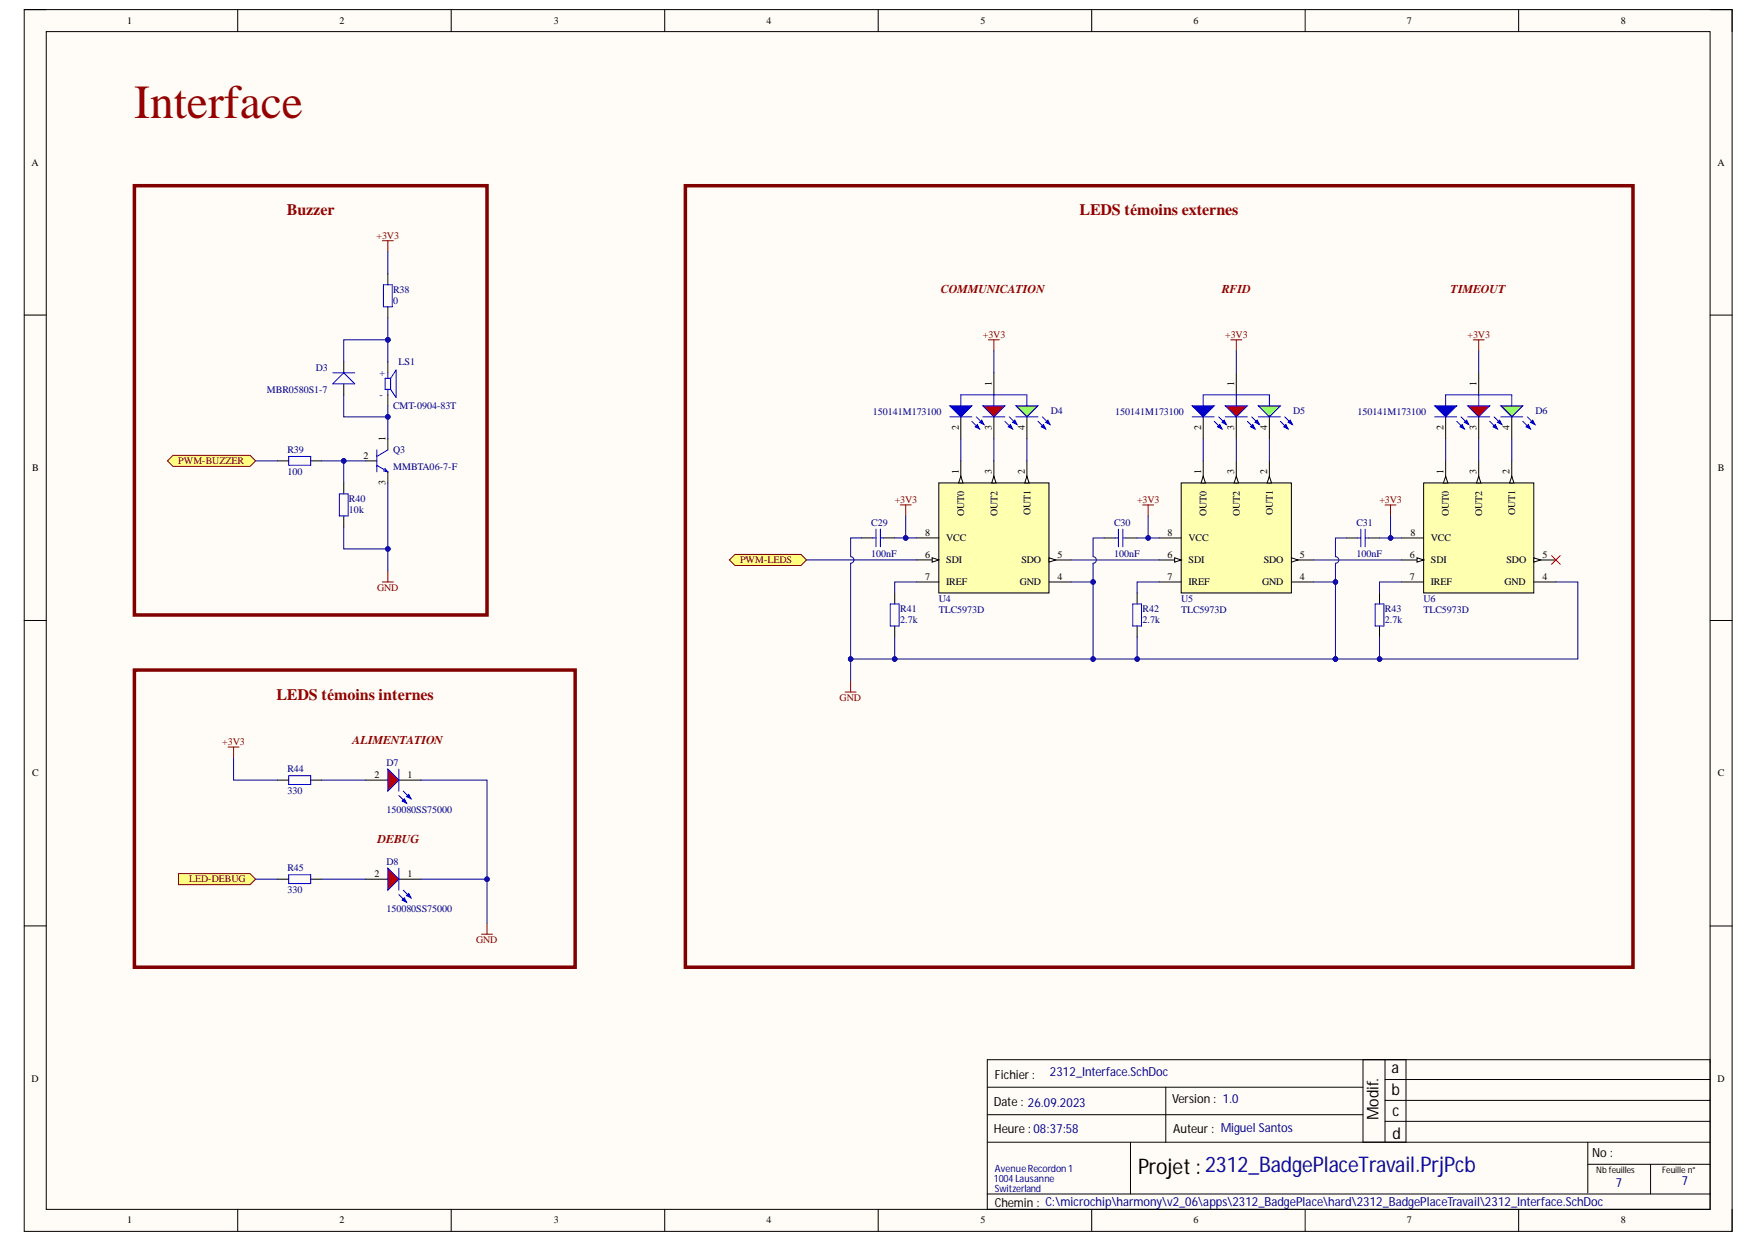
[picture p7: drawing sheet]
<svg xmlns="http://www.w3.org/2000/svg" width="297mm" height="210mm" viewBox="0 0 297 210" stroke-linecap="round" stroke-linejoin="round" font-family="sans-serif">
<path d="M4.1 1.6h288.6v206.5h-288.6z" fill-rule="evenodd" fill="#fffcf8"/>
<path d="M4.1 1.6h288.6v206.5h-288.6z" fill="none" stroke="#000" stroke-width=".17"/>
<path d="M7.8 5.3h281.1v199.1h-281.1z" fill-rule="evenodd" fill="#fffcf8"/>
<g fill="none" stroke="#000" stroke-width=".17">
<path d="M4.1 1.6h3.7M7.8 5.3h281.1v199.1h-281.1zM40.2 1.6v3.7M76.2 1.6v3.7M112.3 1.6v3.7M148.4 1.6v3.7M184.5 1.6v3.7M220.5 1.6v3.7M256.6 1.6v3.7M288.9 1.6h3.8v3.7M4.1 53.2h3.7M288.9 53.3h3.8"/>
<path d="M162.3 70.5v3.7M167.9 63v3.7M167.9 70.5v3.7M173.5 70.5v3.7M4.1 104.9h3.7M288.9 104.9h3.8M4.1 156.5h3.7M288.9 156.5h3.8M166.8 179.1h122.1v25.3h-122.1zM230.3 179.1v13.9M234 179.1v13.9M237.6 179.1v13.9"/>
<path d="M166.8 193h122.1M166.8 183.7h63.5M166.8 188.4h63.5M191 193v8.8M197 183.7v9.3M234 182.4h54.9M234 186h54.9M234 189.5h54.9M268.3 193v8.6M268.3 196.8h20.6M278.9 196.8v5M40.2 204.4v3.7"/>
<path d="M76.2 204.4v3.7M112.3 204.4v3.7M148.4 204.4v3.7M166.8 201.8h122.1M184.5 204.4v3.7M220.5 204.4v3.7M256.6 204.4v3.7M292.7 204.4v3.7"/>
</g>
<path d="M171.6 68.6h3.8l-1.9 1.9z" fill="#0f0"/>
<path d="M169.8 71.2l1.3 1.3M170.5 70.5l1.3 1.3M171.6 68.6h3.8l-1.9 1.9z" fill="none" stroke="#00f" stroke-width=".17"/>
<path d="M170.7 71.8l.4 .7-.8-.4z" fill="#00f"/>
<path d="M170.7 71.8l.4 .7-.8-.4z" fill="none" stroke="#00f" stroke-width=".17"/>
<path d="M171.5 71l.3 .8-.7-.4z" fill="#00f"/>
<path d="M162.3 68.6v-1.9h11.2v1.9M166.1 70.5h3.7M171.5 71l.3 .8-.7-.4z" fill="none" stroke="#00f" stroke-width=".17"/>
<path d="M166.1 68.6h3.7l-1.9 1.9z" fill="#f00"/>
<path d="M164.2 71.2l1.3 1.3M165 70.5l1.3 1.3M166.1 68.6h3.7l-1.9 1.9z" fill="none" stroke="#00f" stroke-width=".17"/>
<path d="M165.1 71.8l.4 .7-.7-.4z" fill="#00f"/>
<path d="M165.1 71.8l.4 .7-.7-.4z" fill="none" stroke="#00f" stroke-width=".17"/>
<path d="M165.5 71.4l.4-.4 .4 .8z" fill="#00f"/>
<path d="M160.5 70.5h3.7M165.5 71.4l.4-.4 .4 .8z" fill="none" stroke="#00f" stroke-width=".17"/>
<path d="M160.5 68.6h3.7l-1.9 1.9z" fill="#00f"/>
<path d="M160.5 68.6h3.7l-1.9 1.9zM175.4 71.2l1.3 1.3M176.1 70.5l1.3 1.3" fill="none" stroke="#00f" stroke-width=".17"/>
<path d="M175.9 72.1l.4-.3 .4 .7z" fill="#00f"/>
<path d="M175.9 72.1l.4-.3 .4 .7z" fill="none" stroke="#00f" stroke-width=".17"/>
<path d="M176.7 71.4l.4-.4 .3 .8z" fill="#00f"/>
<path d="M167.9 66.7v1.9M171.6 70.5h3.8M176.7 71.4l.4-.4 .3 .8z" fill="none" stroke="#00f" stroke-width=".17"/>
<path d="M203.3 70.5v3.7M208.9 63v3.7M208.9 70.5v3.7M214.5 70.5v3.7" fill="none" stroke="#000" stroke-width=".17"/>
<path d="M212.6 68.6h3.7l-1.8 1.9z" fill="#0f0"/>
<path d="M210.8 71.2l1.3 1.3M211.5 70.5l1.3 1.3M212.6 68.6h3.7l-1.8 1.9z" fill="none" stroke="#00f" stroke-width=".17"/>
<path d="M211.3 72.1l.4-.3 .4 .7z" fill="#00f"/>
<path d="M211.3 72.1l.4-.3 .4 .7z" fill="none" stroke="#00f" stroke-width=".17"/>
<path d="M212.1 71.4l.3-.4 .4 .8z" fill="#00f"/>
<path d="M203.3 68.6v-1.9h11.2v1.9M207 70.5h3.8M212.1 71.4l.3-.4 .4 .8z" fill="none" stroke="#00f" stroke-width=".17"/>
<path d="M207 68.6h3.8l-1.9 1.9z" fill="#f00"/>
<path d="M205.2 71.2l1.3 1.3M205.9 70.5l1.3 1.3M207 68.6h3.8l-1.9 1.9z" fill="none" stroke="#00f" stroke-width=".17"/>
<path d="M205.7 72.1l.4-.3 .4 .7z" fill="#00f"/>
<path d="M205.7 72.1l.4-.3 .4 .7z" fill="none" stroke="#00f" stroke-width=".17"/>
<path d="M206.5 71.4l.3-.4 .4 .8z" fill="#00f"/>
<path d="M201.4 70.5h3.8M206.5 71.4l.3-.4 .4 .8z" fill="none" stroke="#00f" stroke-width=".17"/>
<path d="M201.4 68.6h3.8l-1.9 1.9z" fill="#00f"/>
<path d="M201.4 68.6h3.8l-1.9 1.9zM216.3 71.2l1.3 1.3M217.1 70.5l1.3 1.3" fill="none" stroke="#00f" stroke-width=".17"/>
<path d="M217.3 71.8l.3 .7-.7-.4z" fill="#00f"/>
<path d="M217.3 71.8l.3 .7-.7-.4z" fill="none" stroke="#00f" stroke-width=".17"/>
<path d="M217.6 71.4l.4-.4 .4 .8z" fill="#00f"/>
<path d="M208.9 66.7v1.9M212.6 70.5h3.7M217.6 71.4l.4-.4 .4 .8z" fill="none" stroke="#00f" stroke-width=".17"/>
<path d="M244.3 70.5v3.7M249.8 63v3.7M249.8 70.5v3.7M255.4 70.5v3.7" fill="none" stroke="#000" stroke-width=".17"/>
<path d="M253.6 68.6h3.7l-1.9 1.9z" fill="#0f0"/>
<path d="M251.7 71.2l1.3 1.3M252.5 70.5l1.3 1.3M253.6 68.6h3.7l-1.9 1.9z" fill="none" stroke="#00f" stroke-width=".17"/>
<path d="M252.6 71.8l.4 .7-.7-.4z" fill="#00f"/>
<path d="M252.6 71.8l.4 .7-.7-.4z" fill="none" stroke="#00f" stroke-width=".17"/>
<path d="M253 71.4l.4-.4 .4 .8z" fill="#00f"/>
<path d="M244.3 68.6v-1.9h11.1v1.9M248 70.5h3.7M253 71.4l.4-.4 .4 .8z" fill="none" stroke="#00f" stroke-width=".17"/>
<path d="M248 68.6h3.7l-1.9 1.9z" fill="#f00"/>
<path d="M246.1 71.2l1.3 1.3M246.9 70.5l1.3 1.3M248 68.6h3.7l-1.9 1.9z" fill="none" stroke="#00f" stroke-width=".17"/>
<path d="M247.1 71.8l.3 .7-.7-.4z" fill="#00f"/>
<path d="M247.1 71.8l.3 .7-.7-.4z" fill="none" stroke="#00f" stroke-width=".17"/>
<path d="M247.4 71.4l.4-.4 .4 .8z" fill="#00f"/>
<path d="M242.4 70.5h3.7M247.4 71.4l.4-.4 .4 .8z" fill="none" stroke="#00f" stroke-width=".17"/>
<path d="M242.4 68.6h3.7l-1.8 1.9z" fill="#00f"/>
<path d="M242.4 68.6h3.7l-1.8 1.9zM257.3 71.2l1.3 1.3M258 70.5l1.3 1.3" fill="none" stroke="#00f" stroke-width=".17"/>
<path d="M258.2 71.8l.4 .7-.7-.4z" fill="#00f"/>
<path d="M258.2 71.8l.4 .7-.7-.4z" fill="none" stroke="#00f" stroke-width=".17"/>
<path d="M258.6 71.4l.4-.4 .3 .8z" fill="#00f"/>
<path d="M249.8 66.7v1.9M253.6 70.5h3.7M258.6 71.4l.4-.4 .3 .8z" fill="none" stroke="#00f" stroke-width=".17"/>
<path d="M158.6 81.6h18.6v18.6h-18.6z" fill-rule="evenodd" fill="#ffffb0"/>
<path d="M162.3 77.9v3.7M158.6 81.6h18.6v18.6h-18.6z" fill="none" stroke="#000" stroke-width=".17"/>
<path d="M162.3 80.5l.4 1.1h-.7z" fill="#f8fcff"/>
<path d="M173.5 77.9v3.7M162.3 80.5l.4 1.1h-.7z" fill="none" stroke="#000" stroke-width=".17"/>
<path d="M173.5 80.5l.4 1.1h-.8z" fill="#f8fcff"/>
<path d="M167.9 77.9v3.7M173.5 80.5l.4 1.1h-.8z" fill="none" stroke="#000" stroke-width=".17"/>
<path d="M167.9 80.5l.4 1.1h-.7z" fill="#f8fcff"/>
<path d="M167.9 80.5l.4 1.1h-.7zM177.2 98.4h3.8M177.2 94.6h3.8" fill="none" stroke="#000" stroke-width=".17"/>
<path d="M177.2 94.3l1.2 .3-1.2 .4z" fill="#f8fcff"/>
<path d="M154.9 94.6h3.7M177.2 94.3l1.2 .3-1.2 .4z" fill="none" stroke="#000" stroke-width=".17"/>
<path d="M157.5 94.3l1.1 .3-1.1 .4z" fill="#f8fcff"/>
<path d="M154.9 98.4h3.7M154.9 90.9h3.7M157.5 94.3l1.1 .3-1.1 .4z" fill="none" stroke="#000" stroke-width=".17"/>
<path d="M199.6 81.6h18.6v18.6h-18.6z" fill-rule="evenodd" fill="#ffffb0"/>
<path d="M203.3 77.9v3.7M199.6 81.6h18.6v18.6h-18.6z" fill="none" stroke="#000" stroke-width=".17"/>
<path d="M203.3 80.5l.4 1.1h-.8z" fill="#f8fcff"/>
<path d="M214.5 77.9v3.7M203.3 80.5l.4 1.1h-.8z" fill="none" stroke="#000" stroke-width=".17"/>
<path d="M214.5 80.5l.3 1.1h-.7z" fill="#f8fcff"/>
<path d="M208.9 77.9v3.7M214.5 80.5l.3 1.1h-.7z" fill="none" stroke="#000" stroke-width=".17"/>
<path d="M208.9 80.5l.4 1.1h-.8z" fill="#f8fcff"/>
<path d="M208.9 80.5l.4 1.1h-.8zM218.2 98.4h3.7M218.2 94.6h3.7" fill="none" stroke="#000" stroke-width=".17"/>
<path d="M218.2 94.3l1.1 .3-1.1 .4z" fill="#f8fcff"/>
<path d="M195.9 94.6h3.7M218.2 94.3l1.1 .3-1.1 .4z" fill="none" stroke="#000" stroke-width=".17"/>
<path d="M198.5 94.3l1.1 .3-1.1 .4z" fill="#f8fcff"/>
<path d="M195.9 98.4h3.7M195.9 90.9h3.7M198.5 94.3l1.1 .3-1.1 .4z" fill="none" stroke="#000" stroke-width=".17"/>
<path d="M240.5 81.6h18.7v18.6h-18.7z" fill-rule="evenodd" fill="#ffffb0"/>
<path d="M244.3 77.9v3.7M240.5 81.6h18.7v18.6h-18.7z" fill="none" stroke="#000" stroke-width=".17"/>
<path d="M244.3 80.5l.3 1.1h-.7z" fill="#f8fcff"/>
<path d="M255.4 77.9v3.7M244.3 80.5l.3 1.1h-.7z" fill="none" stroke="#000" stroke-width=".17"/>
<path d="M255.4 80.5l.4 1.1h-.7z" fill="#f8fcff"/>
<path d="M249.8 77.9v3.7M255.4 80.5l.4 1.1h-.7z" fill="none" stroke="#000" stroke-width=".17"/>
<path d="M249.8 80.5l.4 1.1h-.7z" fill="#f8fcff"/>
<path d="M249.8 80.5l.4 1.1h-.7zM259.2 98.4h3.7M259.2 94.6h3.7" fill="none" stroke="#000" stroke-width=".17"/>
<path d="M259.2 94.3l1.1 .3-1.1 .4z" fill="#f8fcff"/>
<path d="M236.8 94.6h3.7M259.2 94.3l1.1 .3-1.1 .4z" fill="none" stroke="#000" stroke-width=".17"/>
<path d="M239.4 94.3l1.1 .3-1.1 .4z" fill="#f8fcff"/>
<g fill="none" stroke="#000" stroke-width=".17">
<path d="M46.9 77.9h1.9M52.5 77.9h1.9M58.1 61.1v1.9M58.1 64.9v1.8M61.8 77.9h1.9M65.5 74.2v1.8M65.5 79.8v1.8M145.6 90.9h1.8M149.3 90.9h1.9M186.5 90.9h1.9M190.3 90.9h1.8M227.5 90.9h1.9"/>
<path d="M231.2 90.9h1.9M236.8 98.4h3.7M236.8 90.9h3.7M239.4 94.3l1.1 .3-1.1 .4zM151.2 100.2v1.9M151.2 105.8v1.9M192.1 100.2v1.9M192.1 105.8v1.9M233.1 100.2v1.9M233.1 105.8v1.9"/>
</g>
<g fill="none" stroke="#00f" stroke-width=".17">
<path d="M48.8 77.1h3.7v1.5h-3.7zM56.2 63h3.7M58.1 63l1.8 1.9h-3.7zM63.7 76v3.8M63.7 78.6l1.8 1.2M64.8 79.6l.7 .2M65 79.2l.5 .6M65.5 76l-1.8 1.1M147.4 90.9h.6M148 89.4v3M148.7 90.9h.6M148.7 89.4v3"/>
<path d="M188.4 90.9h.6M189 89.4v3M189.7 89.4v3M189.7 90.9h.6M229.4 90.9h.5M229.9 89.4v3M230.7 90.9h.5M230.7 89.4v3M150.4 102.1h1.5v3.7h-1.5zM191.4 102.1h1.5v3.7h-1.5zM232.3 102.1h1.5v3.7h-1.5z"/>
</g>
<g fill="none" stroke="#800000" stroke-width=".17">
<path d="M167 57.4h1.9M167.9 57.4v1.9M208 57.4h1.8M208.9 57.4v1.9M248.9 57.4h1.9M249.8 57.4v1.9M64.6 98.4h1.9M65.5 96.5v1.9M152.1 85.3h1.9M153 85.3v1.9M193.1 85.3h1.8M194 85.3v1.9"/>
<path d="M234 85.3h1.9M234.9 85.3v1.9M142.8 117h1.9M143.7 115.1v1.9"/>
</g>
<path d="M262.1 93.9l1.5 1.5M263.6 93.9l-1.5 1.5" fill="none" stroke="#f00" stroke-width=".17"/>
<path d="M28.3 77.9l.9-.9h13.1l.9 .9-.9 .9h-13.1z" fill-rule="evenodd" fill="#ffff80"/>
<path d="M64.6 40.7h1.9M65.5 40.7v1.8M28.3 77.9l.9-.9h13.1l.9 .9-.9 .9h-13.1z" fill="none" stroke="#800000" stroke-width=".17"/>
<path d="M64.8 48.1h1.5v3.8h-1.5zM65.5 63v.9M65.5 65.8v.9M66 63.9h-.9v1.9h.9M66 63.9v1.9M66 63.9l.9-1.4v4.7l-.9-1.4" fill="none" stroke="#00f" stroke-width=".17"/>
<path d="M65.5 46.3v1.8M65.5 51.9v1.8M65.5 61.1v1.9M65.5 66.7v1.9" fill="none" stroke="#000" stroke-width=".17"/>
<path d="M22.7 31.4h59.6v72.5h-59.6zM115.8 31.4h160.1v132.1h-160.1z" fill="none" stroke="#800000" stroke-width=".59"/>
<path d="M123.2 94.6l1-.9h11.1l1 .9-1 1h-11.1z" fill-rule="evenodd" fill="#ffff80"/>
<path d="M123.2 94.6l1-.9h11.1l1 .9-1 1h-11.1z" fill="none" stroke="#800000" stroke-width=".17"/>
<path d="M58.1 81.6v1.9M58.1 87.2v1.9M61.8 131.8h3.7M67.4 131.8h3.7" fill="none" stroke="#000" stroke-width=".17"/>
<path d="M57.3 83.5h1.5v3.7h-1.5z" fill="none" stroke="#00f" stroke-width=".17"/>
<path d="M22.7 113.2h74.5v50.3h-74.5z" fill="none" stroke="#800000" stroke-width=".59"/>
<path d="M65.5 130l1.9 1.8-1.9 1.9z" fill="#f00"/>
<path d="M65.5 130l1.9 1.8-1.9 1.9zM67.4 134.4l1.3 1.3M68.1 133.7l1.3 1.3" fill="none" stroke="#00f" stroke-width=".17"/>
<path d="M68.7 134.6l.4-.3 .3 .7z" fill="#00f"/>
<path d="M68.7 134.6l.4-.3 .3 .7z" fill="none" stroke="#00f" stroke-width=".17"/>
<path d="M68.3 135l.4 .7-.7-.3z" fill="#00f"/>
<path d="M48.8 131.1h3.7v1.5h-3.7zM67.4 130v3.7M68.3 135l.4 .7-.7-.3z" fill="none" stroke="#00f" stroke-width=".17"/>
<path d="M46.9 131.8h1.9M52.5 131.8h1.9M61.8 148.6h3.7M67.4 148.6h3.7" fill="none" stroke="#000" stroke-width=".17"/>
<path d="M38.5 126.3h1.9M39.5 126.3v1.8M81.4 157.9h1.8M82.3 156v1.9" fill="none" stroke="#800000" stroke-width=".17"/>
<path d="M65.5 146.7l1.9 1.9-1.9 1.8z" fill="#f00"/>
<path d="M65.5 146.7l1.9 1.9-1.9 1.8zM67.4 151.2l1.3 1.3M68.1 150.4l1.3 1.3" fill="none" stroke="#00f" stroke-width=".17"/>
<path d="M68.7 151.4l.4-.4 .3 .7z" fill="#00f"/>
<path d="M68.7 151.4l.4-.4 .3 .7z" fill="none" stroke="#00f" stroke-width=".17"/>
<path d="M68.3 151.7l.4 .8-.7-.4z" fill="#00f"/>
<path d="M48.8 147.8h3.7v1.5h-3.7zM67.4 146.7v3.7M68.3 151.7l.4 .8-.7-.4z" fill="none" stroke="#00f" stroke-width=".17"/>
<path d="M46.9 148.6h1.9M52.5 148.6h1.9" fill="none" stroke="#000" stroke-width=".17"/>
<path d="M30.2 147.7h12.1l.9 .9-.9 .9h-12.1z" fill-rule="evenodd" fill="#ffff80"/>
<path d="M30.2 147.7h12.1l.9 .9-.9 .9h-12.1z" fill="none" stroke="#800000" stroke-width=".17"/>
<g fill="none" stroke="#000080" stroke-width=".17">
<path d="M167.9 59.3v3.7M208.9 59.3v3.7M249.8 59.3v3.7M162.3 74.2v3.7M167.9 74.2v3.7M173.5 74.2v3.7M203.3 74.2v3.7M208.9 74.2v3.7M214.5 74.2v3.7M244.3 74.2v3.7M249.8 74.2v3.7M255.4 74.2v3.7"/>
<path d="M153 87.2v3.7M154.9 98.4h-3.7v1.8M236.8 98.4h-3.7v1.8"/>
</g>
<circle cx="153" cy="90.9" r=".37" fill="#000080"/>
<g fill="none" stroke="#000080" stroke-width=".17">
<path d="M234.9 87.2v3.7"/>
<circle cx="153" cy="90.9" r=".37"/>
</g>
<circle cx="235" cy="90.9" r=".37" fill="#000080"/>
<g fill="none" stroke="#000080" stroke-width=".17">
<path d="M181 94.6h14.9M194 87.2v3.7M195.9 98.4h-3.8v1.8"/>
<circle cx="235" cy="90.9" r=".37"/>
</g>
<circle cx="194" cy="90.9" r=".37" fill="#000080"/>
<g fill="none" stroke="#000080" stroke-width=".17">
<path d="M221.9 94.6h14.9M227.5 90.9h-1.9v3.2a.56 .56 0 0 1 .6 .5 .56 .56 0 0 1-.6 .6v3.2"/>
<circle cx="194" cy="90.9" r=".37"/>
</g>
<circle cx="225.6" cy="98.4" r=".37" fill="#000080"/>
<g fill="none" stroke="#000080" stroke-width=".17">
<path d="M58.1 66.7v3.8h7.4v3.7"/>
<circle cx="225.6" cy="98.4" r=".37"/>
</g>
<circle cx="65.5" cy="70.5" r=".37" fill="#000080"/>
<g fill="none" stroke="#000080" stroke-width=".17">
<path d="M65.5 68.6v1.9"/>
<circle cx="65.5" cy="70.5" r=".37"/>
</g>
<circle cx="65.5" cy="70.5" r=".37" fill="#000080"/>
<g fill="none" stroke="#000080" stroke-width=".17">
<path d="M65.5 57.4h-7.4v3.7"/>
<circle cx="65.5" cy="70.5" r=".37"/>
</g>
<circle cx="65.5" cy="57.4" r=".37" fill="#000080"/>
<g fill="none" stroke="#000080" stroke-width=".17">
<path d="M65.5 57.4v3.7"/>
<circle cx="65.5" cy="57.4" r=".37"/>
</g>
<circle cx="65.5" cy="57.4" r=".37" fill="#000080"/>
<g fill="none" stroke="#000080" stroke-width=".17">
<path d="M65.5 42.5v3.8M65.5 53.7v3.7"/>
<circle cx="65.5" cy="57.4" r=".37"/>
</g>
<circle cx="65.5" cy="57.4" r=".37" fill="#000080"/>
<g fill="none" stroke="#000080" stroke-width=".17">
<path d="M233.1 107.7v3.7"/>
<circle cx="65.5" cy="57.4" r=".37"/>
</g>
<circle cx="233.1" cy="111.4" r=".37" fill="#000080"/>
<g fill="none" stroke="#000080" stroke-width=".17">
<path d="M184.7 98.4v13h-33.5v-3.7"/>
<circle cx="233.1" cy="111.4" r=".37"/>
</g>
<circle cx="184.7" cy="98.4" r=".37" fill="#000080"/>
<circle cx="184.7" cy="98.4" r=".37" fill="none" stroke="#000080" stroke-width=".17"/>
<circle cx="184.7" cy="111.4" r=".37" fill="#000080"/>
<circle cx="184.7" cy="111.4" r=".37" fill="none" stroke="#000080" stroke-width=".17"/>
<circle cx="151.2" cy="111.4" r=".37" fill="#000080"/>
<g fill="none" stroke="#000080" stroke-width=".17">
<path d="M43.2 77.9h3.7M58.1 77.9v3.7M136.3 94.6h18.6"/>
<circle cx="151.2" cy="111.4" r=".37"/>
</g>
<circle cx="58.1" cy="77.9" r=".37" fill="#000080"/>
<g fill="none" stroke="#000080" stroke-width=".17">
<path d="M58.1 89.1v3.7h7.4"/>
<circle cx="58.1" cy="77.9" r=".37"/>
</g>
<circle cx="65.5" cy="92.8" r=".37" fill="#000080"/>
<g fill="none" stroke="#000080" stroke-width=".17">
<path d="M143.7 111.4h7.5"/>
<circle cx="65.5" cy="92.8" r=".37"/>
</g>
<circle cx="143.7" cy="111.4" r=".37" fill="#000080"/>
<circle cx="143.7" cy="111.4" r=".37" fill="none" stroke="#000080" stroke-width=".17"/>
<circle cx="151.2" cy="111.4" r=".37" fill="#000080"/>
<g fill="none" stroke="#000080" stroke-width=".17">
<path d="M221.9 98.4h3.7v13"/>
<circle cx="151.2" cy="111.4" r=".37"/>
</g>
<circle cx="225.6" cy="98.4" r=".37" fill="#000080"/>
<circle cx="225.6" cy="98.4" r=".37" fill="none" stroke="#000080" stroke-width=".17"/>
<circle cx="225.6" cy="111.4" r=".37" fill="#000080"/>
<g fill="none" stroke="#000080" stroke-width=".17">
<path d="M192.1 107.7v3.7"/>
<circle cx="225.6" cy="111.4" r=".37"/>
</g>
<circle cx="192.1" cy="111.4" r=".37" fill="#000080"/>
<g fill="none" stroke="#000080" stroke-width=".17">
<path d="M54.4 77.9h7.4"/>
<circle cx="192.1" cy="111.4" r=".37"/>
</g>
<circle cx="58.1" cy="77.9" r=".37" fill="#000080"/>
<g fill="none" stroke="#000080" stroke-width=".17">
<path d="M65.5 81.6v14.9"/>
<circle cx="58.1" cy="77.9" r=".37"/>
</g>
<circle cx="65.5" cy="92.8" r=".37" fill="#000080"/>
<g fill="none" stroke="#000080" stroke-width=".17">
<path d="M145.6 90.9h-1.9v3.2a.56 .56 0 0 1 .6 .5 .56 .56 0 0 1-.6 .6v19.9"/>
<circle cx="65.5" cy="92.8" r=".37"/>
</g>
<circle cx="143.7" cy="111.4" r=".37" fill="#000080"/>
<g fill="none" stroke="#000080" stroke-width=".17">
<path d="M151.2 90.9h3.7"/>
<circle cx="143.7" cy="111.4" r=".37"/>
</g>
<circle cx="153" cy="90.9" r=".37" fill="#000080"/>
<g fill="none" stroke="#000080" stroke-width=".17">
<path d="M186.5 90.9h-1.8v3.2a.56 .56 0 0 1 .5 .5 .56 .56 0 0 1-.5 .6v3.2h-3.7"/>
<circle cx="153" cy="90.9" r=".37"/>
</g>
<circle cx="184.7" cy="98.4" r=".37" fill="#000080"/>
<g fill="none" stroke="#000080" stroke-width=".17">
<path d="M184.7 111.4h40.9"/>
<circle cx="184.7" cy="98.4" r=".37"/>
</g>
<circle cx="184.7" cy="111.4" r=".37" fill="#000080"/>
<circle cx="184.7" cy="111.4" r=".37" fill="none" stroke="#000080" stroke-width=".17"/>
<circle cx="192.1" cy="111.4" r=".37" fill="#000080"/>
<circle cx="192.1" cy="111.4" r=".37" fill="none" stroke="#000080" stroke-width=".17"/>
<circle cx="225.6" cy="111.4" r=".37" fill="#000080"/>
<g fill="none" stroke="#000080" stroke-width=".17">
<path d="M192.1 90.9h3.8"/>
<circle cx="225.6" cy="111.4" r=".37"/>
</g>
<circle cx="194" cy="90.9" r=".37" fill="#000080"/>
<g fill="none" stroke="#000080" stroke-width=".17">
<path d="M262.9 98.4h3.7v13h-41"/>
<circle cx="194" cy="90.9" r=".37"/>
</g>
<circle cx="233.1" cy="111.4" r=".37" fill="#000080"/>
<circle cx="233.1" cy="111.4" r=".37" fill="none" stroke="#000080" stroke-width=".17"/>
<circle cx="225.6" cy="111.4" r=".37" fill="#000080"/>
<g fill="none" stroke="#000080" stroke-width=".17">
<path d="M233.1 90.9h3.7"/>
<circle cx="225.6" cy="111.4" r=".37"/>
</g>
<circle cx="235" cy="90.9" r=".37" fill="#000080"/>
<g fill="none" stroke="#000080" stroke-width=".17">
<path d="M39.5 128.1v3.7h7.4M54.4 131.8h7.4M71.1 131.8h11.2v16.8M43.2 148.6h3.7M54.4 148.6h7.4"/>
<circle cx="235" cy="90.9" r=".37"/>
</g>
<circle cx="82.3" cy="148.6" r=".37" fill="#000080"/>
<g fill="none" stroke="#000080" stroke-width=".17">
<path d="M71.1 148.6h11.2v7.4"/>
<circle cx="82.3" cy="148.6" r=".37"/>
</g>
<circle cx="82.3" cy="148.6" r=".37" fill="#000080"/>
<circle cx="82.3" cy="148.6" r=".37" fill="none" stroke="#000080" stroke-width=".17"/>
<text font-size="8" fill="#980000" x="22.7" y="19.9">Interface</text>
<text font-size="3.6" x="192.3" y="198.4">Projet : 2312_BadgePlaceTravail.PrjPcb</text>
<g font-size="2.7" fill="#980000">
<text x="48.5" y="36.3">Buzzer</text>
<text x="182.4" y="36.3">LEDS témoins externes</text>
<text x="46.7" y="118.3">LEDS témoins internes</text>
</g>
<g font-size="2.7">
<text x="235.1" y="181.3">a</text>
<text x="235.1" y="185">b</text>
<text x="232.9" y="189.3" transform="rotate(-90 232.9 189.3)">Modif.</text>
<text x="235.3" y="188.6">c</text>
<text x="235.3" y="192.5">d</text>
</g>
<g font-size="2.1">
<text x="168.1" y="182.4">Fichier:</text>
<text x="167.9" y="186.9">Date: 26.09.2023</text>
<text x="167.9" y="191.5">Heure:08:37:58</text>
<text x="198" y="186.5">Version: 1.0</text>
<text x="198.2" y="191.5">Auteur: Miguel Santos</text>
<text x="269" y="195.6">No:</text>
<text x="168.1" y="204">Chemin: C:\microchip\harmony\v2_06\apps\2312_BadgePlace\hard\2312_BadgePlaceTravail\2312_Interface.SchDoc</text>
</g>
<g font-size="2.1" fill="#000080">
<text x="177.4" y="181.8">2312_Interface.SchDoc</text>
<text x="273" y="200.7">7</text>
<text x="284.2" y="200.2">7</text>
</g>
<g font-size="2" fill="#980000">
<text x="159" y="49.5">COMMUNICATION</text>
<text x="206.4" y="49.5">RFID</text>
<text x="245.1" y="49.5">TIMEOUT</text>
<text x="59.6" y="125.8">ALIMENTATION</text>
<text x="63.8" y="142.5">DEBUG</text>
</g>
<g font-size="1.7">
<text x="21.5" y="4.1">1</text>
<text x="57.4" y="4.1">2</text>
<text x="93.6" y="4.1">3</text>
<text x="129.5" y="4.1">4</text>
<text x="165.6" y="4.1">5</text>
<text x="201.7" y="4.1">6</text>
<text x="237.7" y="4.1">7</text>
<text x="273.8" y="4.1">8</text>
<text x="5.3" y="28">A</text>
<text x="290.2" y="28">A</text>
<text x="167.6" y="65.3" transform="rotate(-90 167.6 65.3)">1</text>
<text x="208.5" y="65.3" transform="rotate(-90 208.5 65.3)">1</text>
<text x="249.5" y="65.3" transform="rotate(-90 249.5 65.3)">1</text>
<text x="61.4" y="77.5">2</text>
<text x="65.1" y="74.6" transform="rotate(-90 65.1 74.6)">1</text>
<text x="162" y="72.7" transform="rotate(-90 162 72.7)">2</text>
<text x="167.6" y="72.6" transform="rotate(-90 167.6 72.6)">3</text>
<text x="173.2" y="72.7" transform="rotate(-90 173.2 72.7)">4</text>
<text x="203" y="72.7" transform="rotate(-90 203 72.7)">2</text>
<text x="208.5" y="72.6" transform="rotate(-90 208.5 72.6)">3</text>
<text x="214.1" y="72.7" transform="rotate(-90 214.1 72.7)">4</text>
<text x="243.9" y="72.7" transform="rotate(-90 243.9 72.7)">2</text>
<text x="249.5" y="72.6" transform="rotate(-90 249.5 72.6)">3</text>
<text x="255.1" y="72.7" transform="rotate(-90 255.1 72.7)">4</text>
<text x="5.4" y="79.6">B</text>
<text x="65.1" y="81.9" transform="rotate(-90 65.1 81.9)">3</text>
<text x="162" y="80.1" transform="rotate(-90 162 80.1)">1</text>
<text x="167.6" y="80.1" transform="rotate(-90 167.6 80.1)">3</text>
<text x="173.2" y="80.1" transform="rotate(-90 173.2 80.1)">2</text>
<text x="203" y="80.1" transform="rotate(-90 203 80.1)">1</text>
<text x="208.5" y="80.1" transform="rotate(-90 208.5 80.1)">3</text>
<text x="214.1" y="80.1" transform="rotate(-90 214.1 80.1)">2</text>
<text x="243.9" y="80.1" transform="rotate(-90 243.9 80.1)">1</text>
<text x="249.5" y="80.1" transform="rotate(-90 249.5 80.1)">3</text>
<text x="255.1" y="80.1" transform="rotate(-90 255.1 80.1)">2</text>
<text x="290.3" y="79.6">B</text>
<text x="162.9" y="87.1" transform="rotate(-90 162.9 87.1)">OUT0</text>
<text x="168.5" y="87.1" transform="rotate(-90 168.5 87.1)">OUT2</text>
<text x="174.1" y="87" transform="rotate(-90 174.1 87)">OUT1</text>
<text x="203.9" y="87.1" transform="rotate(-90 203.9 87.1)">OUT0</text>
<text x="209.5" y="87.1" transform="rotate(-90 209.5 87.1)">OUT2</text>
<text x="215" y="87" transform="rotate(-90 215 87)">OUT1</text>
<text x="244.8" y="87.1" transform="rotate(-90 244.8 87.1)">OUT0</text>
<text x="250.4" y="87.1" transform="rotate(-90 250.4 87.1)">OUT2</text>
<text x="256" y="87" transform="rotate(-90 256 87)">OUT1</text>
<text x="156.3" y="94.2">6</text>
<text x="156.3" y="90.5">8</text>
<text x="159.9" y="95.2">SDI</text>
<text x="159.9" y="91.5">VCC</text>
<text x="172.6" y="95.2">SDO</text>
<text x="178.7" y="94.2">5</text>
<text x="197.3" y="94.2">6</text>
<text x="197.3" y="90.5">8</text>
<text x="200.8" y="95.2">SDI</text>
<text x="200.8" y="91.5">VCC</text>
<text x="213.5" y="95.2">SDO</text>
<text x="219.6" y="94.2">5</text>
<text x="238.2" y="94.2">6</text>
<text x="238.3" y="90.5">8</text>
<text x="241.8" y="95.2">SDI</text>
<text x="241.8" y="91.5">VCC</text>
<text x="254.6" y="95.2">SDO</text>
<text x="260.6" y="94.2">5</text>
<text x="156.3" y="98">7</text>
<text x="159.9" y="98.9">IREF</text>
<text x="172.3" y="98.9">GND</text>
<text x="178.7" y="98">4</text>
<text x="197.3" y="98">7</text>
<text x="200.8" y="98.9">IREF</text>
<text x="213.3" y="98.9">GND</text>
<text x="219.6" y="98">4</text>
<text x="238.2" y="98">7</text>
<text x="241.8" y="98.9">IREF</text>
<text x="254.2" y="98.9">GND</text>
<text x="260.6" y="98">4</text>
<text x="5.4" y="131.2">C</text>
<text x="63.3" y="131.4">2</text>
<text x="68.9" y="131.4">1</text>
<text x="290.3" y="131.2">C</text>
<text x="63.3" y="148.2">2</text>
<text x="68.9" y="148.2">1</text>
<text x="5.3" y="182.8">D</text>
<text x="290.2" y="182.8">D</text>
<text x="21.5" y="206.8">1</text>
<text x="57.4" y="206.8">2</text>
<text x="93.6" y="206.8">3</text>
<text x="129.5" y="206.8">4</text>
<text x="165.6" y="206.8">5</text>
<text x="201.7" y="206.8">6</text>
<text x="237.7" y="206.8">7</text>
<text x="273.8" y="206.8">8</text>
</g>
<g font-size="1.7" fill="#800000">
<text x="63.6" y="40.3">+3V3</text>
<text x="166.1" y="57.1">+3V3</text>
<text x="207" y="57.1">+3V3</text>
<text x="248" y="57.1">+3V3</text>
<text x="30.1" y="78.4">PWM-BUZZER</text>
<text x="151.2" y="84.9">+3V3</text>
<text x="192.1" y="84.9">+3V3</text>
<text x="233.1" y="84.9">+3V3</text>
<text x="125" y="95.2">PWM-LEDS</text>
<text x="63.7" y="99.8">GND</text>
<text x="141.9" y="118.4">GND</text>
<text x="37.6" y="125.9">+3V3</text>
<text x="32" y="149.1">LED-DEBUG</text>
<text x="80.5" y="159.3">GND</text>
</g>
<g font-size="1.7" fill="#000080">
<text x="66.4" y="51.3">0</text>
<text x="66.4" y="49.4">R38</text>
<text x="53.4" y="62.6">D3</text>
<text x="64.1" y="63.6">+</text>
<text x="67.3" y="61.7">LS1</text>
<text x="45.1" y="66.4">MBR0580S1-7</text>
<text x="64.1" y="67.3">-</text>
<text x="66.4" y="69.1">CMT-0904-83T</text>
<text x="147.5" y="70.1">150141M173100</text>
<text x="177.6" y="69.9">D4</text>
<text x="188.4" y="70.1">150141M173100</text>
<text x="218.5" y="69.9">D5</text>
<text x="229.3" y="70.1">150141M173100</text>
<text x="259.5" y="69.9">D6</text>
<text x="48.6" y="76.6">R39</text>
<text x="66.4" y="76.6">Q3</text>
<text x="48.6" y="80.3">100</text>
<text x="66.4" y="79.4">MMBTA06-7-F</text>
<text x="59" y="86.6">10k</text>
<text x="59" y="84.8">R40</text>
<text x="147.2" y="88.8">C29</text>
<text x="188.2" y="88.8">C30</text>
<text x="229.2" y="88.8">C31</text>
<text x="147.2" y="94.1">100nF</text>
<text x="188.2" y="94.1">100nF</text>
<text x="229.2" y="94.1">100nF</text>
<text x="158.6" y="101.7">U4</text>
<text x="199.6" y="101.7">U5</text>
<text x="240.5" y="101.7">U6</text>
<text x="152.1" y="105.2">2.7k</text>
<text x="152.1" y="103.4">R41</text>
<text x="158.6" y="103.5">TLC5973D</text>
<text x="193.1" y="105.2">2.7k</text>
<text x="193.1" y="103.4">R42</text>
<text x="199.6" y="103.5">TLC5973D</text>
<text x="234" y="105.2">2.7k</text>
<text x="234" y="103.4">R43</text>
<text x="240.5" y="103.5">TLC5973D</text>
<text x="48.6" y="130.5">R44</text>
<text x="65.3" y="129.4">D7</text>
<text x="48.6" y="134.2">330</text>
<text x="65.3" y="137.4">150080SS75000</text>
<text x="48.6" y="147.2">R45</text>
<text x="65.3" y="146.1">D8</text>
<text x="48.6" y="151">330</text>
<text x="65.3" y="154.2">150080SS75000</text>
<text x="167.9" y="199.8">1004Lausanne</text>
<text x="168.1" y="198.1">AvenueRecordon1</text>
<text x="168.1" y="201.5">Swzerland</text>
<text x="170" y="201.5">it</text>
</g>
<g font-size="1.5">
<text x="269.7" y="198.2">Nbfeuilles</text>
<text x="280.9" y="198.2">Feuille n°</text>
</g>
</svg>
